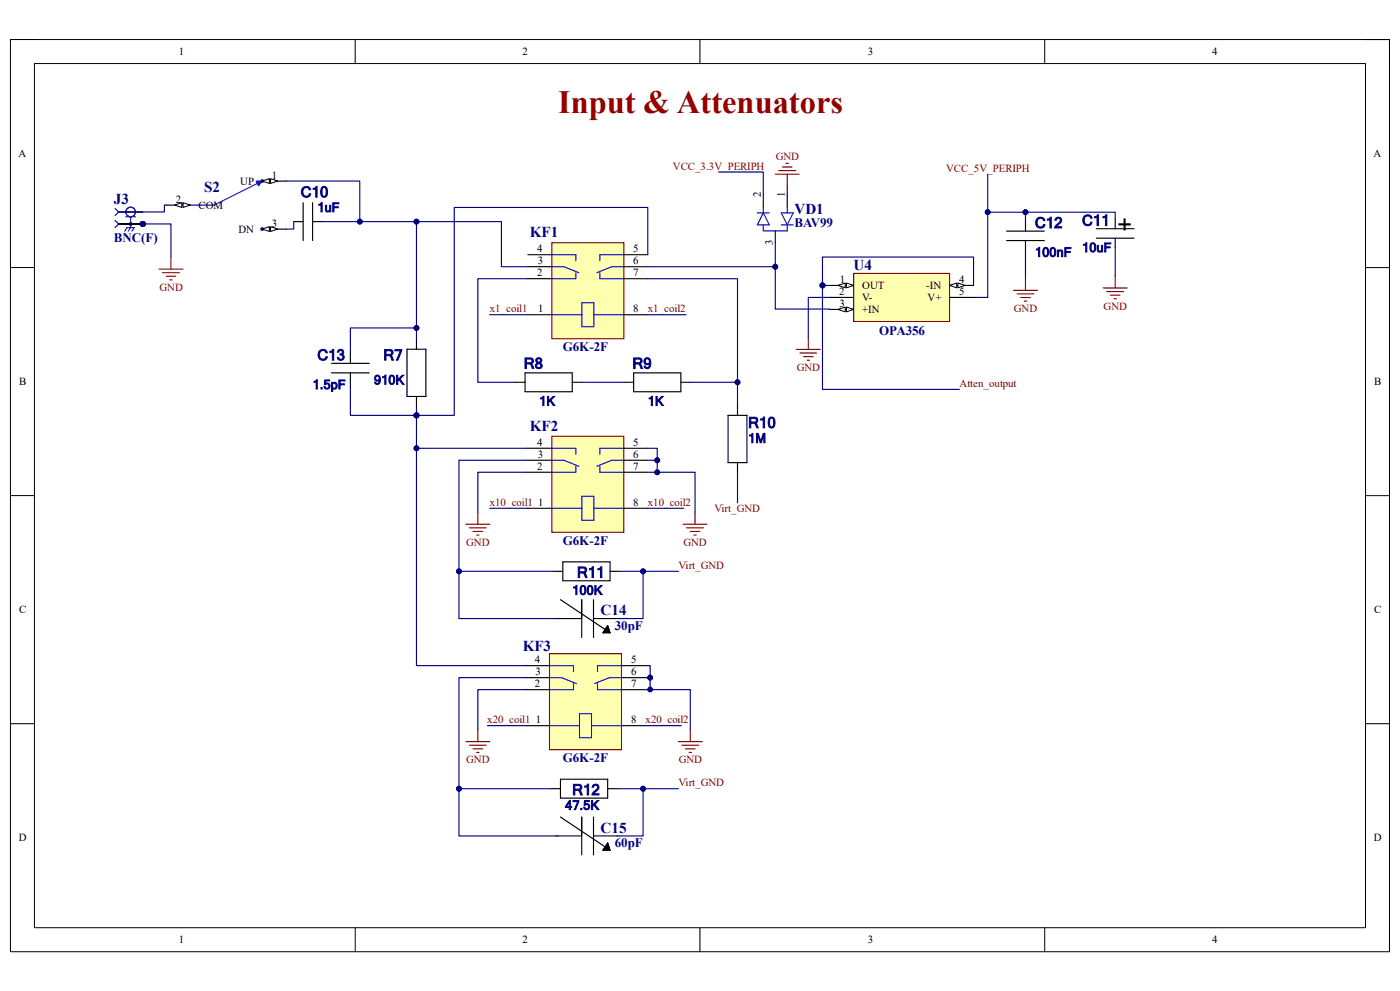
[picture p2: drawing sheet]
<svg xmlns="http://www.w3.org/2000/svg" width="420mm" height="297mm" viewBox="0 0 420 297" stroke-linecap="round" stroke-linejoin="round" font-family="sans-serif">
<path d="M3.1 11.9h413.7v273.3h-413.7z" fill="none" stroke="#000" stroke-width=".3"/>
<path d="M10.3 19h399.3v259h-399.3z" fill-rule="evenodd" fill="#fff"/>
<g fill="none" stroke="#000" stroke-width=".3">
<path d="M3.1 11.8h7.2M10.3 19h399.3v259h-399.3zM106.6 11.8v7.2M210 11.8v7.2M313.4 11.8v7.2M409.6 11.9h7.2v7.1M3.1 80.2h7.2M409.6 80.2h7.2M3.1 148.5h7.2M409.6 148.5h7.2M3.1 216.9h7.2M409.6 216.9h7.2"/>
<path d="M106.6 278v7.2M210 278v7.2M313.4 278v7.2M416.8 278v7.2"/>
</g>
<g fill="none" stroke="#000" stroke-width=".34">
<path d="M99.4 108.9h11.4M99.4 111.7h11.4M105.1 106.1v2.8M105.1 111.7v2.9M122.1 104.7h5.7v14.1h-5.7zM124.9 101.8v2.9M124.9 118.8v2.9M166 171.2h2.8M168.8 168.4h14.2v5.7h-14.2zM183 171.2h2.8M165.3 236.4h2.8M168.1 233.5h14.2v5.7h-14.2z"/>
<path d="M182.3 236.4h2.8"/>
</g>
<path d="M165.6 130.8h21.5v28.7h-21.5z" fill-rule="evenodd" fill="#ffffb0"/>
<path d="M165.6 130.8h21.5v28.7h-21.5z" fill="none" stroke="#800000" stroke-width=".34"/>
<path d="M165.5 137.9h3.6l4.6 1.8M165.5 134.4h7.2v1.7M172.7 139.7v1.8h-7.2M179.9 139.7v1.8h7.2M187.1 137.9h-3.6l-4.5 1.8M187.1 134.4h-7.2v1.7M165.6 152.3h9M174.6 148.7h3.5v7.2h-3.5zM178.1 152.3h9" fill="none" stroke="#00f" stroke-width=".34"/>
<path d="M158.4 134.4h7.1M158.4 137.9h7.1M187.1 134.4h7.2M187.1 137.9h7.2M158.4 141.5h7.1M158.4 152.3h7.1M187.1 141.5h7.2M187.1 152.3h7.2" fill="none" stroke="#000" stroke-width=".34"/>
<path d="M164.8 195.9h21.6v28.8h-21.6z" fill-rule="evenodd" fill="#ffffb0"/>
<path d="M164.8 195.9h21.6v28.8h-21.6z" fill="none" stroke="#800000" stroke-width=".34"/>
<path d="M164.8 199.5h7.2v1.8M186.4 199.5h-7.2v1.8M164.8 217.5h9M164.8 203.1h3.6l4.5 1.8M172 204.9v1.8h-7.2M173.8 213.9h3.6v7.2h-3.6zM177.4 217.5h9M179.2 204.9v1.8h7.2M186.4 203.1h-3.6l-4.5 1.8" fill="none" stroke="#00f" stroke-width=".34"/>
<g fill="none" stroke="#000" stroke-width=".34">
<path d="M88.1 66.4h2.8M90.9 60.8v11.3M93.8 66.4h2.8M93.8 60.8v11.3M218.4 124.5h5.7v14.2h-5.7zM221.2 121.7v2.8M221.2 138.7v2.8M157.6 199.5h7.2M186.4 199.5h7.2M157.6 203.1h7.2M157.6 206.7h7.2M157.6 217.5h7.2"/>
<path d="M186.4 203.1h7.2M186.4 206.7h7.2M186.4 217.5h7.2"/>
</g>
<path d="M165.6 72.7h21.5v28.8h-21.5z" fill-rule="evenodd" fill="#ffffb0"/>
<path d="M165.6 72.7h21.5v28.8h-21.5z" fill="none" stroke="#800000" stroke-width=".34"/>
<g fill="none" stroke="#00f" stroke-width=".34">
<path d="M165.6 79.9h3.6l4.5 1.8M165.6 76.3h7.1v1.8M187.1 79.9h-3.6l-4.5 1.8M187.1 76.3h-7.2v1.8M227.2 63.8h3.6M229 63.8l1.8 3.6h-3.6zM229 67.4v1.8h7.2v-1.8M229 62v1.8M234.4 63.8h3.6l-1.8 3.6zM234.4 67.4h3.6M236.2 62v1.8M165.6 94.3h9"/>
<path d="M172.7 81.7v1.8h-7.1M174.6 90.7h3.5v7.2h-3.5zM178.1 94.3h9M179.9 81.7v1.8h7.2"/>
</g>
<g fill="none" stroke="#000" stroke-width=".34">
<path d="M229 58.4v3.6M236.2 58.4v3.6M158.4 76.3h7.2M158.4 79.9h7.2M187.1 76.3h7.2M187.1 79.9h7.2M232.6 69.2v3.6M302 72.1h11.3M302 69.3h11.3M307.6 66.4v2.9M307.6 72.1v2.8M328.9 68.5h11.3"/>
<path d="M328.9 71.4h11.3M334.5 65.7v2.8M334.5 71.4v2.8M158.4 83.5h7.2M158.4 94.3h7.2M187.1 83.5h7.2M187.1 94.3h7.2M154.7 114.6h2.8M157.5 111.7h14.2v5.7h-14.2zM171.7 114.6h2.8M187.3 114.6h2.8M190.1 111.7h14.1v5.7h-14.1z"/>
<path d="M204.2 114.6h2.9M168.1 179.7l14.9 9.9M174.5 179.7v11.4M178 179.7v11.4M166.7 185.4h7.8M178 185.4h7.8M182.3 187.5l.7 2.1h-2.1zM166.7 250.5h7.8M168.1 244.9l14.9 9.9M174.5 244.9v11.3M178 244.9v11.3M178 250.5h7.8"/>
<path d="M182.3 252.7l.7 2.1h-2.1z"/>
</g>
<path d="M182.3 187.5l.7 2.1h-2.1zM182.3 252.7l.7 2.1h-2.1z" fill="#000"/>
<path d="M182.3 187.5l.7 2.1h-2.1zM182.3 252.7l.7 2.1h-2.1z" fill="none" stroke="#000" stroke-width=".3"/>
<circle cx="42.8" cy="67.1" r=".72" fill="#000080"/>
<circle cx="42.8" cy="67.1" r=".72" fill="none" stroke="#000080" stroke-width=".3"/>
<circle cx="42.8" cy="67.1" r=".72" fill="#000080"/>
<circle cx="42.8" cy="67.1" r=".72" fill="none" stroke="#000080" stroke-width=".3"/>
<circle cx="42.8" cy="67.1" r=".72" fill="#000080"/>
<circle cx="42.8" cy="67.1" r=".72" fill="none" stroke="#000080" stroke-width=".3"/>
<circle cx="42.8" cy="67.1" r=".72" fill="#000080"/>
<circle cx="42.8" cy="67.1" r=".72" fill="none" stroke="#000080" stroke-width=".3"/>
<g fill="none" stroke="#00f" stroke-width=".34">
<path d="M34.5 62.5l1.1 1M34.5 66.1l1.1 1M35.6 67.1h7.2M35.6 63.5l-1.1 1.1M35.6 63.5h7.2M35.6 67.1l-1.1 1.1M37.4 69.3l.7-1.1h2.2l-.7 1.1M37.8 65h2.8M39.2 65v3.2l-.7 1.1"/>
<circle cx="39.2" cy="63.5" r="1.44"/>
<circle cx="39.2" cy="67.1" r=".36"/>
</g>
<path d="M35.6 63.5h7.2M35.6 67.1h7.2" fill="none" stroke="#000" stroke-width=".34"/>
<circle cx="42.8" cy="67.1" r=".72" fill="#000080"/>
<circle cx="42.8" cy="67.1" r=".72" fill="none" stroke="#000080" stroke-width=".3"/>
<path d="M35.6 67.1h7.2" fill="none" stroke="#000" stroke-width=".34"/>
<circle cx="42.8" cy="67.1" r=".72" fill="#000080"/>
<circle cx="42.8" cy="67.1" r=".72" fill="none" stroke="#000080" stroke-width=".3"/>
<path d="M35.6 67.1h7.2" fill="none" stroke="#000" stroke-width=".34"/>
<circle cx="42.8" cy="67.1" r=".72" fill="#000080"/>
<circle cx="42.8" cy="67.1" r=".72" fill="none" stroke="#000080" stroke-width=".3"/>
<path d="M35.6 67.1h7.2" fill="none" stroke="#000" stroke-width=".34"/>
<circle cx="42.8" cy="67.1" r=".72" fill="#000080"/>
<circle cx="42.8" cy="67.1" r=".72" fill="none" stroke="#000080" stroke-width=".3"/>
<path d="M256.1 81.9h28.8v14.4h-28.8z" fill-rule="evenodd" fill="#ffffb0"/>
<path d="M256.1 81.9h28.8v14.4h-28.8z" fill="none" stroke="#800000" stroke-width=".34"/>
<path d="M248.9 85.5h7.2" fill="none" stroke="#000" stroke-width=".34"/>
<path d="M253.9 84.8l2.2 .7-2.2 .8z" fill="#f8fcff"/>
<path d="M253.9 84.8l2.2 .7-2.2 .8z" fill="none" stroke="#000" stroke-width=".3"/>
<path d="M251.4 85.5l2.2-.7v1.5z" fill="#f8fcff"/>
<path d="M251.4 85.5l2.2-.7v1.5z" fill="none" stroke="#000" stroke-width=".3"/>
<path d="M284.9 85.5h7.2" fill="none" stroke="#000" stroke-width=".34"/>
<path d="M284.9 85.5l2.1-.7v1.5z" fill="#f8fcff"/>
<path d="M284.9 85.5l2.1-.7v1.5z" fill="none" stroke="#000" stroke-width=".3"/>
<path d="M287.4 84.8l2.1 .7-2.1 .8z" fill="#f8fcff"/>
<path d="M287.4 84.8l2.1 .7-2.1 .8z" fill="none" stroke="#000" stroke-width=".3"/>
<path d="M248.9 89.1h7.2M248.9 92.7h7.2M284.9 89.1h7.2" fill="none" stroke="#000" stroke-width=".34"/>
<path d="M253.9 92l2.2 .7-2.2 .8z" fill="#f8fcff"/>
<path d="M253.9 92l2.2 .7-2.2 .8z" fill="none" stroke="#000" stroke-width=".3"/>
<path d="M251.4 92.7l2.2-.7v1.5z" fill="#f8fcff"/>
<path d="M251.4 92.7l2.2-.7v1.5z" fill="none" stroke="#000" stroke-width=".3"/>
<g fill="none" stroke="#800000" stroke-width=".34">
<path d="M232.6 52.2h7.2M233.6 51.1h5.1M234.7 50h2.9M235.8 49h.7M236.2 52.2v3.6M51.3 77v3.6M47.7 80.6h7.2M48.8 81.7h5M49.8 82.8h2.9M50.9 83.9h.7M304 87h7.2M305.1 88.1h5.1"/>
<path d="M306.2 89.2h2.9M307.3 90.3h.7M307.6 83.4v3.6M331 86.3h7.1M332 87.4h5.1M333.1 88.5h2.9M334.2 89.5h.7M334.5 82.7v3.6M238.9 104.7h7.2M240 105.8h5M241 106.9h2.9M242.1 108h.7"/>
<path d="M242.5 101.1v3.6M139.7 157.1h7.2M140.8 158.2h5.1M141.9 159.3h2.9M143.3 153.5v3.6M204.9 157.1h7.2M206 158.2h5M207.1 159.3h2.8M208.5 153.5v3.6M143 160.4h.7M208.1 160.4h.8M143.4 218.7v3.6"/>
<path d="M207.1 218.7v3.6M139.8 222.3h7.1M140.8 223.4h5.1M141.9 224.4h2.9M143 225.5h.7M203.5 222.3h7.2M204.6 223.4h5M205.6 224.4h2.9M206.7 225.5h.7"/>
</g>
<path d="M194.3 152.3h10.8M146.2 217.5h11.4M157.6 203.1h-19.9v33.3h27.6" fill="none" stroke="#000080" stroke-width=".34"/>
<circle cx="137.7" cy="236.4" r=".72" fill="#000080"/>
<circle cx="137.7" cy="236.4" r=".72" fill="none" stroke="#000080" stroke-width=".3"/>
<path d="M146.9 152.3h11.5M185.8 171.2h17.7M193.6 217.5h10.8" fill="none" stroke="#000080" stroke-width=".34"/>
<circle cx="192.9" cy="171.2" r=".72" fill="#000080"/>
<circle cx="192.9" cy="171.2" r=".72" fill="none" stroke="#000080" stroke-width=".3"/>
<path d="M185.1 236.4h18.4" fill="none" stroke="#000080" stroke-width=".34"/>
<circle cx="192.9" cy="236.4" r=".72" fill="#000080"/>
<circle cx="192.9" cy="236.4" r=".72" fill="none" stroke="#000080" stroke-width=".3"/>
<path d="M124.9 101.8v-3.5h-19.8v7.8M221.2 141.5v9.2" fill="none" stroke="#000080" stroke-width=".34"/>
<circle cx="124.9" cy="98.3" r=".72" fill="#000080"/>
<circle cx="124.9" cy="98.3" r=".72" fill="none" stroke="#000080" stroke-width=".3"/>
<path d="M105.1 114.6v9.9h19.8" fill="none" stroke="#000080" stroke-width=".34"/>
<circle cx="124.9" cy="124.5" r=".72" fill="#000080"/>
<circle cx="124.9" cy="124.5" r=".72" fill="none" stroke="#000080" stroke-width=".3"/>
<path d="M124.9 121.7v2.8" fill="none" stroke="#000080" stroke-width=".34"/>
<circle cx="124.9" cy="124.5" r=".72" fill="#000080"/>
<circle cx="124.9" cy="124.5" r=".72" fill="none" stroke="#000080" stroke-width=".3"/>
<path d="M158.4 134.4h-33.5v65.1h32.7" fill="none" stroke="#000080" stroke-width=".34"/>
<circle cx="124.9" cy="134.4" r=".72" fill="#000080"/>
<circle cx="124.9" cy="134.4" r=".72" fill="none" stroke="#000080" stroke-width=".3"/>
<path d="M158.4 137.9h-20.7v33.3h28.3" fill="none" stroke="#000080" stroke-width=".34"/>
<circle cx="137.7" cy="171.2" r=".72" fill="#000080"/>
<circle cx="137.7" cy="171.2" r=".72" fill="none" stroke="#000080" stroke-width=".3"/>
<path d="M146.9 94.3h11.5M194.3 94.3h11.5M124.9 124.5v9.9" fill="none" stroke="#000080" stroke-width=".34"/>
<circle cx="124.9" cy="134.4" r=".72" fill="#000080"/>
<circle cx="124.9" cy="134.4" r=".72" fill="none" stroke="#000080" stroke-width=".3"/>
<circle cx="124.9" cy="124.5" r=".72" fill="#000080"/>
<circle cx="124.9" cy="124.5" r=".72" fill="none" stroke="#000080" stroke-width=".3"/>
<path d="M96.6 66.4h28.3" fill="none" stroke="#000080" stroke-width=".34"/>
<circle cx="107.9" cy="66.4" r=".72" fill="#000080"/>
<circle cx="107.9" cy="66.4" r=".72" fill="none" stroke="#000080" stroke-width=".3"/>
<circle cx="124.9" cy="66.4" r=".72" fill="#000080"/>
<circle cx="124.9" cy="66.4" r=".72" fill="none" stroke="#000080" stroke-width=".3"/>
<path d="M158.4 79.9h-8v-13.5h-25.5v31.9" fill="none" stroke="#000080" stroke-width=".34"/>
<circle cx="124.9" cy="98.3" r=".72" fill="#000080"/>
<circle cx="124.9" cy="98.3" r=".72" fill="none" stroke="#000080" stroke-width=".3"/>
<circle cx="124.9" cy="66.4" r=".72" fill="#000080"/>
<circle cx="124.9" cy="66.4" r=".72" fill="none" stroke="#000080" stroke-width=".3"/>
<path d="M195 203.1v3.5" fill="none" stroke="#000080" stroke-width=".34"/>
<circle cx="195" cy="206.6" r=".72" fill="#000080"/>
<circle cx="195" cy="206.6" r=".72" fill="none" stroke="#000080" stroke-width=".3"/>
<circle cx="195" cy="203.1" r=".72" fill="#000080"/>
<circle cx="195" cy="203.1" r=".72" fill="none" stroke="#000080" stroke-width=".3"/>
<path d="M193.6 199.5h1.4v3.6h-1.4" fill="none" stroke="#000080" stroke-width=".34"/>
<circle cx="195" cy="203.1" r=".72" fill="#000080"/>
<circle cx="195" cy="203.1" r=".72" fill="none" stroke="#000080" stroke-width=".3"/>
<path d="M307.6 74.9v8.5M194.3 83.5h26.9v38.2" fill="none" stroke="#000080" stroke-width=".34"/>
<circle cx="221.2" cy="114.6" r=".72" fill="#000080"/>
<circle cx="221.2" cy="114.6" r=".72" fill="none" stroke="#000080" stroke-width=".3"/>
<path d="M334.5 74.2v8.5M158.4 83.5h-15.1v31.1h11.4M174.5 114.6h12.8M137.7 171.2v14.2h29" fill="none" stroke="#000080" stroke-width=".34"/>
<circle cx="137.7" cy="171.2" r=".72" fill="#000080"/>
<circle cx="137.7" cy="171.2" r=".72" fill="none" stroke="#000080" stroke-width=".3"/>
<path d="M192.9 171.2v14.2h-7.1" fill="none" stroke="#000080" stroke-width=".34"/>
<circle cx="192.9" cy="171.2" r=".72" fill="#000080"/>
<circle cx="192.9" cy="171.2" r=".72" fill="none" stroke="#000080" stroke-width=".3"/>
<path d="M137.7 236.4v14.1h29" fill="none" stroke="#000080" stroke-width=".34"/>
<circle cx="137.7" cy="236.4" r=".72" fill="#000080"/>
<circle cx="137.7" cy="236.4" r=".72" fill="none" stroke="#000080" stroke-width=".3"/>
<path d="M192.9 236.4v14.1h-7.1" fill="none" stroke="#000080" stroke-width=".34"/>
<circle cx="192.9" cy="236.4" r=".72" fill="#000080"/>
<circle cx="192.9" cy="236.4" r=".72" fill="none" stroke="#000080" stroke-width=".3"/>
<path d="M194.3 76.3v-14.1h-58v62.3h-11.4" fill="none" stroke="#000080" stroke-width=".34"/>
<circle cx="124.9" cy="124.5" r=".72" fill="#000080"/>
<circle cx="124.9" cy="124.5" r=".72" fill="none" stroke="#000080" stroke-width=".3"/>
<path d="M296.3 52.3v11.3" fill="none" stroke="#000080" stroke-width=".34"/>
<circle cx="296.3" cy="63.6" r=".72" fill="#000080"/>
<circle cx="296.3" cy="63.6" r=".72" fill="none" stroke="#000080" stroke-width=".3"/>
<path d="M42.8 67.1h8.5v9.9" fill="none" stroke="#000080" stroke-width=".34"/>
<circle cx="42.8" cy="67.1" r=".72" fill="#000080"/>
<circle cx="42.8" cy="67.1" r=".72" fill="none" stroke="#000080" stroke-width=".3"/>
<path d="M246.7 85.5v-8.5h45.4v8.5" fill="none" stroke="#000080" stroke-width=".34"/>
<circle cx="246.7" cy="85.5" r=".72" fill="#000080"/>
<circle cx="246.7" cy="85.5" r=".72" fill="none" stroke="#000080" stroke-width=".3"/>
<path d="M246.7 85.5h2.2M248.9 89.1h-6.4v12" fill="none" stroke="#000080" stroke-width=".34"/>
<circle cx="246.7" cy="85.5" r=".72" fill="#000080"/>
<circle cx="246.7" cy="85.5" r=".72" fill="none" stroke="#000080" stroke-width=".3"/>
<path d="M232.6 79.9v12.7l16.3 .1" fill="none" stroke="#000080" stroke-width=".34"/>
<circle cx="232.6" cy="79.9" r=".72" fill="#000080"/>
<circle cx="232.6" cy="79.9" r=".72" fill="none" stroke="#000080" stroke-width=".3"/>
<path d="M232.6 72.8v7.1h-38.3" fill="none" stroke="#000080" stroke-width=".34"/>
<circle cx="232.6" cy="79.9" r=".72" fill="#000080"/>
<circle cx="232.6" cy="79.9" r=".72" fill="none" stroke="#000080" stroke-width=".3"/>
<path d="M246.7 85.5v31.2h41.1" fill="none" stroke="#000080" stroke-width=".34"/>
<circle cx="246.7" cy="85.5" r=".72" fill="#000080"/>
<circle cx="246.7" cy="85.5" r=".72" fill="none" stroke="#000080" stroke-width=".3"/>
<path d="M194.3 137.9h2.9" fill="none" stroke="#000080" stroke-width=".34"/>
<circle cx="197.2" cy="137.9" r=".72" fill="#000080"/>
<circle cx="197.2" cy="137.9" r=".72" fill="none" stroke="#000080" stroke-width=".3"/>
<path d="M307.6 63.6v2.8" fill="none" stroke="#000080" stroke-width=".34"/>
<circle cx="307.6" cy="63.6" r=".72" fill="#000080"/>
<circle cx="307.6" cy="63.6" r=".72" fill="none" stroke="#000080" stroke-width=".3"/>
<path d="M215.6 51.6h13.4v6.8M236.2 55.8v2.6M194.3 134.4h2.9v7.1h-2.9" fill="none" stroke="#000080" stroke-width=".34"/>
<circle cx="197.2" cy="141.5" r=".72" fill="#000080"/>
<circle cx="197.2" cy="141.5" r=".72" fill="none" stroke="#000080" stroke-width=".3"/>
<circle cx="197.2" cy="137.9" r=".72" fill="#000080"/>
<circle cx="197.2" cy="137.9" r=".72" fill="none" stroke="#000080" stroke-width=".3"/>
<path d="M197.2 141.5h11.3v12" fill="none" stroke="#000080" stroke-width=".34"/>
<circle cx="197.2" cy="141.5" r=".72" fill="#000080"/>
<circle cx="197.2" cy="141.5" r=".72" fill="none" stroke="#000080" stroke-width=".3"/>
<path d="M207.1 114.6h14.1M158.4 141.5h-15.1v12M157.6 206.7h-14.2v12M193.6 206.7h13.5v12" fill="none" stroke="#000080" stroke-width=".34"/>
<circle cx="221.2" cy="114.6" r=".72" fill="#000080"/>
<circle cx="221.2" cy="114.6" r=".72" fill="none" stroke="#000080" stroke-width=".3"/>
<path d="M334.5 65.7v-2.1h-38.2v25.5h-4.2" fill="none" stroke="#000080" stroke-width=".34"/>
<circle cx="296.3" cy="63.6" r=".72" fill="#000080"/>
<circle cx="296.3" cy="63.6" r=".72" fill="none" stroke="#000080" stroke-width=".3"/>
<circle cx="307.6" cy="63.6" r=".72" fill="#000080"/>
<circle cx="307.6" cy="63.6" r=".72" fill="none" stroke="#000080" stroke-width=".3"/>
<path d="M85.8 54.3h22.1v12.1M49.9 61.5h-.6v2h-6.5M88.1 66.4v2.3h-2.3" fill="none" stroke="#000080" stroke-width=".34"/>
<circle cx="107.9" cy="66.4" r=".72" fill="#000080"/>
<circle cx="107.9" cy="66.4" r=".72" fill="none" stroke="#000080" stroke-width=".3"/>
<path d="M78.7 54.3l-14.4 7.2h-7.2" fill="none" stroke="#00f" stroke-width=".34"/>
<path d="M76.9 54.3h1.8l-1.1 1.4z" fill="#00f"/>
<g fill="none" stroke="#00f" stroke-width=".34">
<path d="M76.9 54.3h1.8l-1.1 1.4z"/>
<circle cx="78.6" cy="54.3" r=".36"/>
<circle cx="78.7" cy="54.3" r=".36"/>
<circle cx="78.6" cy="68.7" r=".36"/>
<circle cx="78.7" cy="68.7" r=".36"/>
</g>
<path d="M78.7 54.3h7.1" fill="none" stroke="#000" stroke-width=".34"/>
<path d="M78.7 54.3l2.1-.7v1.4z" fill="#f8fcff"/>
<path d="M78.7 54.3l2.1-.7v1.4z" fill="none" stroke="#000" stroke-width=".3"/>
<path d="M81.2 53.6l2.1 .7-2.1 .7z" fill="#f8fcff"/>
<path d="M81.2 53.6l2.1 .7-2.1 .7z" fill="none" stroke="#000" stroke-width=".3"/>
<path d="M49.9 61.5h7.2" fill="none" stroke="#000" stroke-width=".34"/>
<path d="M54.9 60.7l2.2 .8-2.2 .7z" fill="#f8fcff"/>
<path d="M54.9 60.7l2.2 .8-2.2 .7z" fill="none" stroke="#000" stroke-width=".3"/>
<path d="M52.4 61.5l2.1-.8v1.5z" fill="#f8fcff"/>
<path d="M52.4 61.5l2.1-.8v1.5z" fill="none" stroke="#000" stroke-width=".3"/>
<path d="M78.7 68.7h7.1" fill="none" stroke="#000" stroke-width=".34"/>
<path d="M78.7 68.7l2.1-.8v1.5z" fill="#f8fcff"/>
<path d="M78.7 68.7l2.1-.8v1.5z" fill="none" stroke="#000" stroke-width=".3"/>
<path d="M81.2 67.9l2.1 .8-2.1 .7z" fill="#f8fcff"/>
<path d="M81.2 67.9l2.1 .8-2.1 .7z" fill="none" stroke="#000" stroke-width=".3"/>
<text font-size="9.7" fill="#980000" x="167.4" y="33.9">Input &amp; Attenuators</text>
<text font-size="7.6" x="334.7" y="65" transform="rotate(90 334.7 65)">+</text>
<g font-size="4.5" fill="#000080">
<text x="61.2" y="57.7">S2</text>
<text x="34.2" y="61.1">J3</text>
<text x="238.3" y="64.3">VD1</text>
<text x="158.9" y="71.1">KF1</text>
<text x="256.1" y="80.9">U4</text>
<text x="158.9" y="129.2">KF2</text>
<text x="180.2" y="184.4">C14</text>
<text x="156.8" y="195">KF3</text>
<text x="180.2" y="249.6">C15</text>
</g>
<g font-size="4.4" fill="#000080">
<text x="90.2" y="59.1">C10</text>
<text x="310.5" y="68.3">C12</text>
<text x="324.6" y="67.6">C11</text>
<text x="95.2" y="108">C13</text>
<text x="115" y="108">R7</text>
<text x="157.1" y="110.4">R8</text>
<text x="189.7" y="110.4">R9</text>
<text x="224.5" y="128.2">R10</text>
<text x="173.1" y="173.1">R11</text>
<text x="171.7" y="238.3">R12</text>
</g>
<g font-size="3.9" fill="#000080">
<text x="238.3" y="68">BAV99</text>
<text x="34.2" y="72.4">BNC(F)</text>
<text x="263.7" y="100.3">OPA356</text>
<text x="168.8" y="105.2">G6K-2F</text>
<text x="168.8" y="163.3">G6K-2F</text>
<text x="184.4" y="188.8">30pF</text>
<text x="168.8" y="228.4">G6K-2F</text>
<text x="184.4" y="253.9">60pF</text>
</g>
<g font-size="3.8" fill="#000080">
<text x="95.2" y="63.5">1uF</text>
<text x="310.5" y="76.9">100nF</text>
<text x="324.6" y="75.5">10uF</text>
<text x="93.8" y="116.6">1.5pF</text>
<text x="112.2" y="115.2">910K</text>
<text x="161.8" y="121.5">1K</text>
<text x="194.3" y="121.5">1K</text>
<text x="224.5" y="132.7">1M</text>
<text x="171.7" y="178.2">100K</text>
<text x="169.5" y="242.7">47.5K</text>
</g>
<g font-size="3.3">
<text x="53.6" y="16.5">1</text>
<text x="156.8" y="16.5">2</text>
<text x="260.3" y="16.5">3</text>
<text x="363.6" y="16.5">4</text>
<text x="5.6" y="47.1">A</text>
<text x="412.1" y="47.1">A</text>
<text x="81.5" y="53.6">1</text>
<text x="72.1" y="55.4">UP</text>
<text x="228.3" y="59.1" transform="rotate(-90 228.3 59.1)">2</text>
<text x="235.5" y="59.1" transform="rotate(-90 235.5 59.1)">1</text>
<text x="52.7" y="60.7">2</text>
<text x="59.6" y="62.6">COM</text>
<text x="71.5" y="69.8">DN</text>
<text x="81.5" y="67.9">3</text>
<text x="161.2" y="75.6">4</text>
<text x="190" y="75.6">5</text>
<text x="231.9" y="73.4" transform="rotate(-90 231.9 73.4)">3</text>
<text x="161.2" y="82.8">2</text>
<text x="161.3" y="79.2">3</text>
<text x="190" y="79.2">6</text>
<text x="190" y="82.8">7</text>
<text x="251.7" y="88.4">2</text>
<text x="252" y="84.8">1</text>
<text x="258.6" y="86.6">OUT</text>
<text x="277.9" y="86.6">-IN</text>
<text x="287.7" y="84.8">4</text>
<text x="287.7" y="88.4">5</text>
<text x="161.5" y="93.6">1</text>
<text x="190" y="93.6">8</text>
<text x="251.8" y="92">3</text>
<text x="258.6" y="90.2">V-</text>
<text x="258.6" y="93.8">+IN</text>
<text x="278.2" y="90.2">V+</text>
<text x="5.7" y="115.4">B</text>
<text x="412.2" y="115.4">B</text>
<text x="161.2" y="133.6">4</text>
<text x="161.3" y="137.2">3</text>
<text x="190" y="133.6">5</text>
<text x="190" y="137.2">6</text>
<text x="161.2" y="140.8">2</text>
<text x="190" y="140.8">7</text>
<text x="161.5" y="151.6">1</text>
<text x="190" y="151.6">8</text>
<text x="5.7" y="183.8">C</text>
<text x="412.2" y="183.8">C</text>
<text x="160.4" y="198.8">4</text>
<text x="160.6" y="202.4">3</text>
<text x="189.3" y="198.8">5</text>
<text x="189.3" y="202.4">6</text>
<text x="160.5" y="206">2</text>
<text x="189.3" y="206">7</text>
<text x="160.7" y="216.8">1</text>
<text x="189.3" y="216.8">8</text>
<text x="5.6" y="252.1">D</text>
<text x="412.1" y="252.1">D</text>
<text x="53.6" y="282.7">1</text>
<text x="156.8" y="282.7">2</text>
<text x="260.3" y="282.7">3</text>
<text x="363.6" y="282.7">4</text>
</g>
<g font-size="3.3" fill="#800000">
<text x="232.7" y="47.9">GND</text>
<text x="201.8" y="50.8">VCC_3.3V_PERIPH</text>
<text x="283.8" y="51.6">VCC_5V_PERIPH</text>
<text x="47.8" y="87.1">GND</text>
<text x="146.9" y="93.6">x1_coil1</text>
<text x="194.3" y="93.6">x1_coil2</text>
<text x="304.2" y="93.5">GND</text>
<text x="331.1" y="92.8">GND</text>
<text x="239" y="111.2">GND</text>
<text x="287.8" y="116">Atten_output</text>
<text x="146.9" y="151.6">x10_coil1</text>
<text x="194.3" y="151.6">x10_coil2</text>
<text x="214.3" y="153.6">Virt_GND</text>
<text x="139.9" y="163.6">GND</text>
<text x="205" y="163.6">GND</text>
<text x="203.5" y="170.5">Virt_GND</text>
<text x="146.2" y="216.8">x20_coil1</text>
<text x="193.6" y="216.8">x20_coil2</text>
<text x="139.9" y="228.8">GND</text>
<text x="203.6" y="228.8">GND</text>
<text x="203.5" y="235.7">Virt_GND</text>
</g>
</svg>
